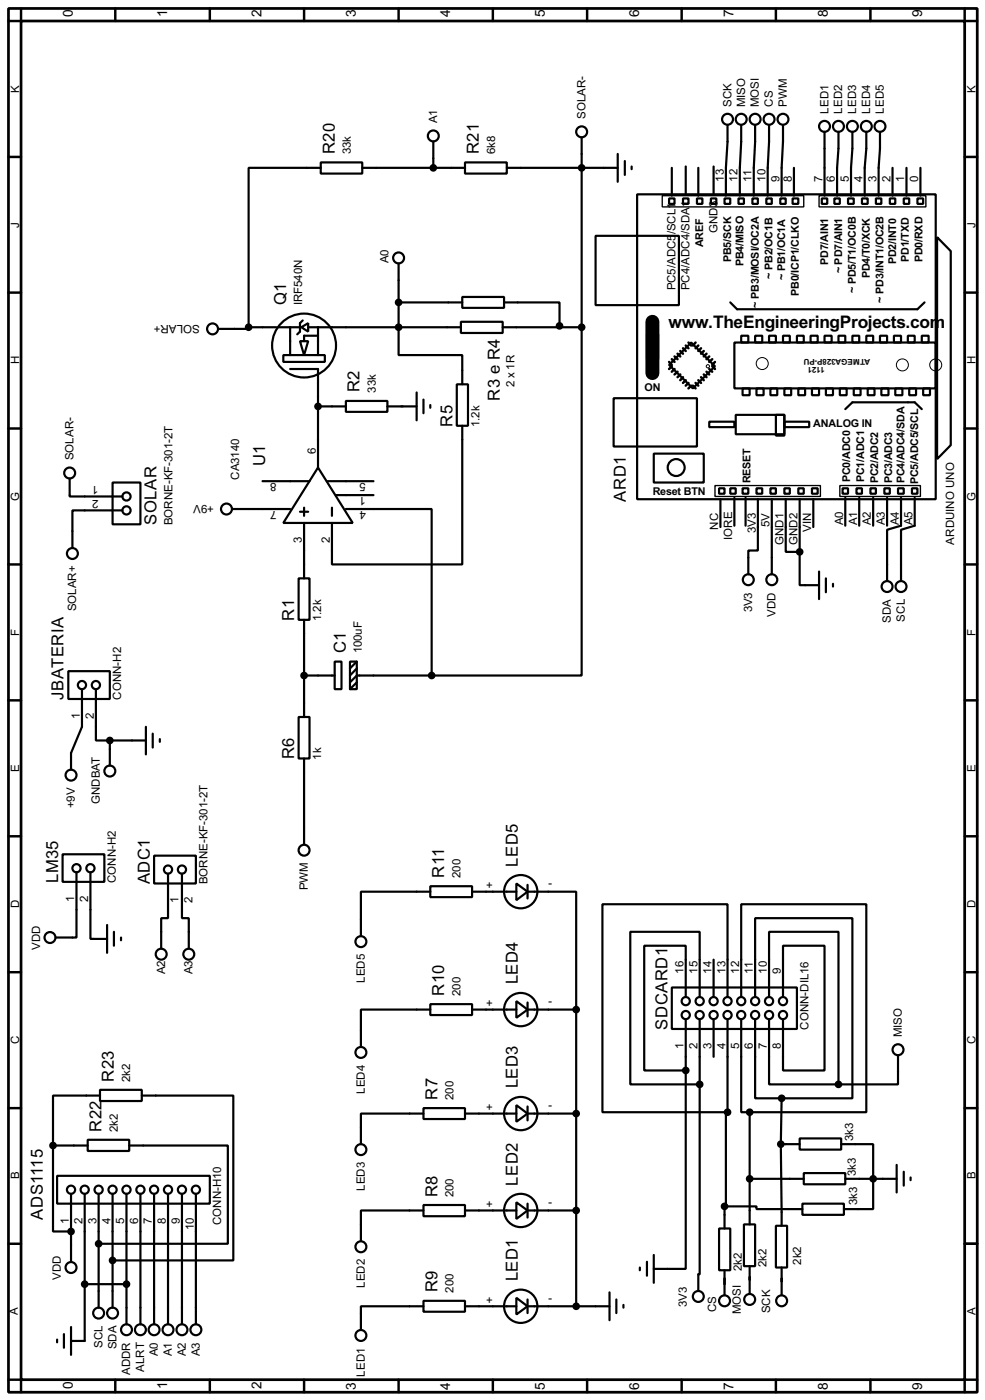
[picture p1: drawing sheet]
<svg xmlns="http://www.w3.org/2000/svg" width="180mm" height="256mm" viewBox="0 0 180 256" stroke-linecap="round" stroke-linejoin="round" font-family="sans-serif">
<path d="M1.6 1.6h177.3v253.5h-177.3zM3.9 3.9h172.7v248.9h-172.7z" fill="none" stroke="#000" stroke-width=".5"/>
<g fill="none" stroke="#000" stroke-width=".45">
<path d="M3.9 1.6v2.3h-2.3M21.1 1.6v2.3M38.4 1.6v2.3M55.7 1.6v2.3M73 1.6v2.3M90.2 1.6v2.3M107.5 1.6v2.3M124.8 1.6v2.3M142 1.6v2.3M159.3 1.6v2.3M176.6 1.6v2.3h2.3M1.6 28.8h2.3"/>
<path d="M176.6 28.8h2.3M1.6 53.6h2.3M176.6 53.6h2.3M1.6 78.5h2.3M122.5 66.3l.5 .6M123 67.1l-.5 .5M123 65.8l.5 .5M123.5 67.6l-.5 .5M123.5 65.3l.5 .5M124 68.1l-.5 .5M124 64.8l.5 .5M124.5 68.6l-.5 .5"/>
<path d="M124.5 64.3l.5 .5M125 69.1l-.5 .6M125 63.8l.5 .5M125.5 69.7l-.5 .5M125.5 63.3l.5 .5M126 70.2l-.5 .5M126 62.8l.5 .5M126.5 70.7l-.5 .5M126.8 70.7l.5 .5M127.3 62.8l-.5 .5M127.3 70.2l.5 .5M127.8 63.3l-.5 .5"/>
<path d="M127.8 69.7l.5 .5M128.3 63.8l-.5 .5M128.3 69.1l.5 .6M128.8 64.3l-.5 .5M128.8 68.6l.5 .5M129.3 64.8l-.5 .5M129.3 68.1l.5 .5M129.8 65.3l-.5 .5M129.8 67.6l.6 .5M130.4 65.8l-.6 .5M130.4 67.1l.5 .5M130.9 66.3l-.5 .6"/>
<path d="M176.6 78.5h2.3M1.6 103.4h2.3M176.6 103.4h2.3M1.6 128.3h2.3M176.6 128.3h2.3M1.6 153.2h2.3M176.6 153.2h2.3M1.6 178.1h2.3M176.6 178.1h2.3M1.6 203h2.3M176.6 203h2.3M1.6 227.9h2.3"/>
<path d="M176.6 227.9h2.3M1.6 252.8h2.3v2.3M21.1 252.8v2.3M38.4 252.8v2.3M55.7 252.8v2.3M73 252.8v2.3M90.2 252.8v2.3M107.5 252.8v2.3M124.8 252.8v2.3M142 252.8v2.3M159.3 252.8v2.3M178.9 252.8h-2.3v2.3"/>
</g>
<g fill="none" stroke="#000" stroke-width=".4">
<path d="M58.7 29.8h7.6v2h-7.6zM58.7 30.8h-13.2v29.2M66.3 30.8h18.8M79.3 26v4.8M85.1 29.8h7.7v2h-7.7zM92.8 30.8h20.3M106.5 25.2v34.8M113.1 28.2v5.1M114.4 29.5v2.6M115.6 30.5v.5M116.6 35.6h54.7v55.9h-54.7zM122.5 36.4h1v1h-1z"/>
<path d="M123 30.8v5.1M125 36.4h1v1h-1zM125.5 30.5v5.1M127.6 36.4h1v1h-1zM127.8 30.8v5.1M130.1 36.4h1v1h-1zM130.6 30.5v5.1M132.6 36.4h1.1v1h-1.1zM133.2 22.9v3.1l-.3 4.8v5.1M135.2 36.4h1v1h-1zM135.7 22.9v3.1l-.3 4.8v5.1M137.7 36.4h1v1h-1z"/>
<path d="M138.2 22.9v3.1l-.2 4.8v5.1M140.3 36.4h1v1h-1zM140.8 22.9v3.1l-.3 4.8v5.1M142.8 36.4h1v1h-1zM143.3 22.9v3.1l-.2 4.8v5.1M145.1 36.4h1v1h-1zM145.3 30.8v5.1M150.4 36.4h1v1h-1zM150.9 24.2v11.7M152.7 36.4h1v1h-1zM153.5 24.2v3l-.3 3.6v5.1M155.2 36.4h1.1v1h-1.1z"/>
<path d="M156 24.2v3l-.2 3.6v5.1M157.8 36.4h1v1h-1zM158.6 24.2v3l-.3 3.6v5.1M160.3 36.4h1v1h-1zM161.1 24.2v3l-.3 3.6v5.1M162.9 36.4h1v1h-1zM163.4 30.8v5.1M165.4 36.4h1v1h-1zM165.9 30.8v5.1M167.9 36.4h1.1v1h-1.1zM168.5 30.8v5.1M45.5 60v.3h-5.6"/>
<path d="M45.5 60h5.1M50.9 60h4M53.1 60v5.1M55.2 60l1.2-.8v1.6zM55.4 58.7l-.5 .5v1.6l-.5 .5M56.4 60h28M58.2 60v5.1M73 48.3v16.8h11.6v5.3M73 55.4h11.6M84.4 59h7.6v2h-7.6zM84.6 54.4h7.7v2h-7.7zM92.3 55.4h10.1v4.3"/>
<path d="M102.4 59.7v.3h-10.4M102.4 59.7v.3h4.1M106.5 60v63.8h-27.5M109 43.2h15.3v12.7h-15.3zM133.7 55.4l1.2 1.3h33l1.3-1.3M171.5 43.5l2.5 2.5v35.6l-2.5 2.5zM51.9 65.1h7.6v1.2h-7.6zM53.1 67.6h5.1v18.1M54.9 62.5h1.5l-.7 2.6zM58.2 61.5h-2.5v1M58.2 74.5h5.1M63.3 73.5h7.6v2h-7.6z"/>
<path d="M70.9 74.5h5.4M76.3 71.9v5.1M77.5 73.2v2.5M78.8 74.2v.5M83.6 70.4h2.1v7.6h-2.1zM84.6 78v25.4h-23.8v-7.6M112.3 73h15.3v8.8h-15.3zM118.4 61.3h2.1v4.5h-2.1zM126.5 62.8l4.4 4.3-4.1 4.1-4.3-4.3zM129.8 77.3h4.6v1h-4.6zM134.4 62.8h36.9v8.4h-36.9zM134.7 76h8.9v3.6h-8.9z"/>
<path d="M135.7 61.5h1.3v1.3h-1.3zM135.9 71.2h1.3v1.2h-1.3zM138.2 61.5h1.3v1.3h-1.3zM138.5 71.2h1.3v1.2h-1.3zM140.8 61.5h1.2v1.3h-1.2zM141 71.2h1.3v1.2h-1.3zM142 76h1.6v3.8h-1.6zM143.3 61.5h1.3v1.3h-1.3zM143.6 71.2h1.2v1.2h-1.2zM143.6 77.3h4.5v1h-4.5zM145.9 61.5h1.2v1.3h-1.2zM146.1 71.2h1.3v1.2h-1.3z"/>
<path d="M148.4 61.5h1.3v1.3h-1.3zM148.6 71.2h1.3v1.2h-1.3zM150.9 61.5h1.3v1.3h-1.3zM151.2 71.2h1.3v1.2h-1.3zM153.5 61.5h1.2v1.3h-1.2zM153.7 71.2h1.3v1.2h-1.3zM154.7 75l1.3-1.3h11.4l1.3 1.3M156 61.5h1.3v1.3h-1.3zM156.3 71.2h1.2v1.2h-1.2zM158.6 61.5h1.2v1.3h-1.2zM158.8 71.2h1.3v1.2h-1.3zM161.1 61.5h1.3v1.3h-1.3z"/>
<path d="M161.3 71.2h1.3v1.2h-1.3zM163.6 61.5h1.3v1.3h-1.3zM163.9 71.2h1.3v1.2h-1.3zM166.2 61.5h1.2v1.3h-1.2zM166.4 71.2h1.3v1.2h-1.3zM168.7 61.5h1.3v1.3h-1.3zM169 71.2h1.2v1.2h-1.2zM12.8 87.7v3.3h9.6M20.6 88.4h5.1v7.7h-5.1zM22.4 93.5h-9.1v6.9M42.5 93.3h10.6M48.1 88.2h8.6"/>
<path d="M54.9 93.8h1.5M55.7 93v1.5M55.7 95.8v10.2M58.2 85.7l6.4 10.1h-12.7zM60 88.2h8.4M60.8 93v1.5M61.5 90.7h6.9M63.3 93.3h15.7v30.5M119.7 83.1h9.1v5.3h-9.1zM131.6 89.5h1v1h-1zM131.9 91.5v5.1M133.7 89.5h1v1h-1z"/>
<path d="M134.4 91.2v5.1M135.9 89.5h1.1v1h-1.1zM136.5 91.2v5.1M138.5 89.5h1v1h-1zM138.7 91.5v9.4h-1.7v4.3M141 89.5h1v1h-1zM141.3 91.5v13.7M143.6 89.5h1v1h-1zM143.8 91.5v9.6h2.6M146.1 89.5h1v1h-1zM146.4 91.5v9.6M148.6 89.5h1.1v1h-1.1z"/>
<path d="M148.9 91.5v5.1M154.2 89.5h1v1h-1zM154.7 91.2v5.1M156.8 89.5h1v1h-1zM157.3 91.2v5.1M159.3 89.5h1v1h-1zM159.8 91.2v5.1M161.9 89.5h1v1h-1zM162.4 91.2v5.1M164.4 89.5h1v1h-1zM164.9 91.2v5.1l-2.5 .8v9.4M166.9 89.5h1v1h-1z"/>
<path d="M167.4 91.2v5.1l-2.5 .8v9.4M54.7 106h2v7.6h-2zM55.7 113.6v17.8M146.4 101.1v6.1h3.5M149.9 104.7v5.1M151.2 106v2.5M152.5 107v.5M12.5 123h7.6v5.1h-7.6zM15 126.3v6.9l-2 4.8v3M17.6 126.3v9.4h2.5M20.1 135.7v4.6M20.1 135.7h6.6"/>
<path d="M26.7 133.2v5M28 134.4v2.6M29.3 135.4v.5M54.7 131.4h2v7.6h-2zM55.7 139v15.7M55.7 123.8h5.6M61.3 121.2h1.2v5.1h-1.2zM64.1 121.2h1.2v5.1h-1.2zM65.3 121.2l-1.2 1.3M65.3 122.5l-1.2 1.3M65.3 125l-1.2 1.3M79 123.8h-13.7l-1.2 1.2"/>
<path d="M11.5 156.5h7.6v5.1h-7.6zM14 159.8v12h-3.8M16.6 159.8v12.2h3M28.2 156.8h7.7v5.1h-7.7zM19.6 169.5v5.1M20.9 170.7v2.6M22.2 171.8v.5M30.8 160.1v8.1h-1.3v5.6M33.3 160.1v8.1h1.3v5.6M78.8 162.4h7.6v2h-7.6zM78.8 163.4h-12.7v8.1M86.4 163.4h8.1"/>
<path d="M94.5 161.9l2.1 1.5-2.1 1.5zM96.6 163.4h8.9v21.6M96.6 162.1v2.5M130.6 175.8v6.9M18.3 199.7h7.7v2h-7.7zM78.8 184h7.6v2h-7.6zM78.8 185h-12.7v6.8M86.4 185h8.1M94.5 183.4l2.1 1.6-2.1 1.5zM96.6 185h8.9M96.6 183.7v2.5M105.5 185v54.3"/>
<path d="M123 180.9h22.9v7.6h-22.9zM125.5 182.7v-9.4h-7.6v22.8h7.6M125.5 196.1v36.4h-5.8M125.5 186.7v9.4M128.1 182.7v-12h-12.7v28h12.7M128.1 198.7v34.8h-.3v3M128.1 186.7v12M130.6 186.7v6.9M133.2 182.7v-17h-22.9v38.1h22.9M133.2 186.7v17.1M135.7 186.7v17.1h1.5M135.7 182.7v-17h22.9v38.1h-21.4"/>
<path d="M138.2 182.7v-14.5h17.8v33h-12.9M138.2 186.7v14.5h4.9M140.8 186.7v12h12.7M140.8 182.7v-12h12.7v28M143.3 182.7v-9.4h7.6v22.8h-7.6v-9.4M164.4 193.3v5.4h-10.9M9.7 209.9v15.7h3.3M9.7 209.9h6.4M10.5 215.4h27.9v5.1h-27.9zM13 218.7v12.5M15.5 218.7v27h-2.5M16.1 208.8h7.6v2.1h-7.6z"/>
<path d="M18.1 218.7v20.9M18.3 200.7h-8.6v9.2M20.6 218.7v20.9M23.2 218.7v23.9M23.7 209.9h18v18h-23.6M25.7 218.7v23.9M26 200.7h16.7v30.2h-22.1M28.2 218.7v23.9M30.8 218.7v23.9M33.3 218.7v23.9M35.9 218.7v23.9M77.5 203h7.6v2h-7.6z"/>
<path d="M77.5 204h-11.4v5.6M85.1 204h9.4M94.5 202.5l2.1 1.5-2.1 1.5zM96.6 204h8.9M96.6 202.7v2.6M133.2 203.8v.5h-.3v16.7h-.3M137.2 203.8v20.5M137.2 216h9.9M142.9 209.6l.2 15M142.9 209.6h3.5M143.1 201.2l-.2 8.4M146.4 208.6h7.6v2h-7.6z"/>
<path d="M147.1 214.9h7.6v2.1h-7.6zM154 209.6h5.8v11.9h-5.3M154.7 216h9.4M164.1 213.4v5.1M165.4 214.7v2.5M166.7 215.7v.5M15.5 235.3h7.7M77.5 220.8h7.6v2h-7.6zM77.5 238.3h7.6v2h-7.6zM77.5 239.3h-11.4v4.3M77.5 221.8h-11.4v5.6M85.1 239.3h9.4"/>
<path d="M85.1 221.8h9.4M94.5 220.3l2.1 1.5-2.1 1.5zM94.5 237.8l2.1 1.5-2.1 1.5zM96.6 239.3h15M96.6 221.8h8.9M96.6 220.5v2.6M96.6 238.1v2.5M111.6 236.8v5.1M112.8 238.1v2.5M114.1 239.1v.5M117.1 232.2v.5M118.4 231.2v2.5"/>
<path d="M119.7 229.9v5.1M131.6 225.1h2.1v7.6h-2.1zM132.6 221h5.9v.5h8.4M132.6 221v4.1M132.6 232.7v4.6M136.2 224.3h2v7.7h-2zM137.2 232v5M142 224.6h2.1v7.6h-2.1zM143.1 232.2v5.1M146.9 220.5h7.6v2.1h-7.6zM10.5 245.4v.5M11.7 244.4v2.5"/>
<path d="M13 243.1v5.1"/>
<circle cx="79.3" cy="24.9" r="1"/>
<circle cx="106.4" cy="24.2" r="1"/>
<circle cx="133.1" cy="21.9" r="1"/>
<circle cx="135.6" cy="21.9" r="1"/>
<circle cx="138.2" cy="21.9" r="1"/>
<circle cx="140.7" cy="21.9" r="1"/>
<circle cx="143.3" cy="21.9" r="1"/>
<circle cx="150.9" cy="23.2" r="1"/>
<circle cx="153.4" cy="23.2" r="1"/>
<circle cx="156" cy="23.2" r="1"/>
<circle cx="158.5" cy="23.2" r="1"/>
<circle cx="161" cy="23.2" r="1"/>
<circle cx="72.9" cy="47.3" r="1"/>
<circle cx="38.9" cy="60.3" r="1"/>
<circle cx="55.6" cy="63.3" r="5.9"/>
<circle cx="12.7" cy="86.7" r="1"/>
<circle cx="23.1" cy="91" r=".75"/>
<circle cx="23.1" cy="93.5" r=".75"/>
<circle cx="41.4" cy="93.3" r="1"/>
<circle cx="123.7" cy="85.7" r="1.55"/>
<circle cx="13.2" cy="101.4" r="1"/>
<circle cx="136.9" cy="106.2" r="1"/>
<circle cx="141.2" cy="106.2" r="1"/>
<circle cx="162.3" cy="107.5" r="1"/>
<circle cx="164.9" cy="107.5" r="1"/>
<circle cx="15" cy="125.5" r=".75"/>
<circle cx="17.5" cy="125.5" r=".75"/>
<circle cx="13" cy="142" r="1"/>
<circle cx="14" cy="159.1" r=".75"/>
<circle cx="16.5" cy="159.1" r=".75"/>
<circle cx="20.1" cy="141.3" r="1"/>
<circle cx="30.7" cy="159.3" r=".75"/>
<circle cx="33.3" cy="159.3" r=".75"/>
<circle cx="55.6" cy="155.8" r="1"/>
<circle cx="9.1" cy="171.8" r="1"/>
<circle cx="29.5" cy="174.8" r="1"/>
<circle cx="34.5" cy="174.8" r="1"/>
<circle cx="66" cy="172.5" r="1"/>
<circle cx="95.3" cy="163.4" r="3.1"/>
<circle cx="66" cy="192.8" r="1"/>
<circle cx="95.3" cy="185" r="3.1"/>
<circle cx="125.5" cy="183.4" r=".75"/>
<circle cx="125.5" cy="186" r=".75"/>
<circle cx="128" cy="186" r=".75"/>
<circle cx="128" cy="183.4" r=".75"/>
<circle cx="130.6" cy="186" r=".75"/>
<circle cx="130.6" cy="183.4" r=".75"/>
<circle cx="133.1" cy="183.4" r=".75"/>
<circle cx="133.1" cy="186" r=".75"/>
<circle cx="135.6" cy="183.4" r=".75"/>
<circle cx="135.6" cy="186" r=".75"/>
<circle cx="138.2" cy="183.4" r=".75"/>
<circle cx="138.2" cy="186" r=".75"/>
<circle cx="140.7" cy="186" r=".75"/>
<circle cx="140.7" cy="183.4" r=".75"/>
<circle cx="143.3" cy="183.4" r=".75"/>
<circle cx="143.3" cy="186" r=".75"/>
<circle cx="164.3" cy="192.3" r="1"/>
<circle cx="13" cy="218" r=".75"/>
<circle cx="15.5" cy="218" r=".75"/>
<circle cx="18" cy="218" r=".75"/>
<circle cx="20.6" cy="218" r=".75"/>
<circle cx="23.1" cy="218" r=".75"/>
<circle cx="25.7" cy="218" r=".75"/>
<circle cx="28.2" cy="218" r=".75"/>
<circle cx="30.7" cy="218" r=".75"/>
<circle cx="33.3" cy="218" r=".75"/>
<circle cx="35.8" cy="218" r=".75"/>
<circle cx="66" cy="210.6" r="1"/>
<circle cx="95.3" cy="204" r="3.1"/>
<circle cx="13" cy="232.2" r="1"/>
<circle cx="66" cy="228.4" r="1"/>
<circle cx="95.3" cy="221.8" r="3.1"/>
<circle cx="95.3" cy="239.3" r="3.1"/>
<circle cx="127.8" cy="237.5" r="1"/>
<circle cx="132.6" cy="238.3" r="1"/>
<circle cx="137.2" cy="238.1" r="1"/>
<circle cx="143" cy="238.3" r="1"/>
<circle cx="18" cy="240.6" r="1"/>
<circle cx="20.6" cy="240.6" r="1"/>
<circle cx="23.1" cy="243.6" r="1"/>
<circle cx="25.7" cy="243.6" r="1"/>
<circle cx="28.2" cy="243.6" r="1"/>
<circle cx="30.7" cy="243.6" r="1"/>
<circle cx="33.3" cy="243.6" r="1"/>
<circle cx="35.8" cy="243.6" r="1"/>
<circle cx="66" cy="244.7" r="1"/>
</g>
<circle cx="13" cy="225.6" r=".2" fill="#000"/>
<g fill="#000" stroke="#000" stroke-width=".4">
<circle cx="79.3" cy="30.8" r=".5"/>
<circle cx="106.4" cy="30.8" r=".5"/>
<circle cx="45.5" cy="60" r=".5"/>
<circle cx="72.9" cy="55.4" r=".5"/>
<circle cx="72.9" cy="60" r=".5"/>
<circle cx="102.4" cy="59.7" r=".5"/>
<circle cx="106.4" cy="60" r=".5"/>
<circle cx="58.2" cy="74.5" r=".5"/>
<circle cx="146.3" cy="101.1" r=".5"/>
<circle cx="20.1" cy="135.7" r=".5"/>
<circle cx="55.6" cy="123.8" r=".5"/>
<circle cx="79" cy="123.8" r=".5"/>
<circle cx="105.4" cy="185" r=".5"/>
<circle cx="125.5" cy="196.1" r=".5"/>
<circle cx="128" cy="198.7" r=".5"/>
<circle cx="153.4" cy="198.7" r=".5"/>
<circle cx="9.7" cy="209.9" r=".5"/>
<circle cx="105.4" cy="204" r=".5"/>
<circle cx="133.1" cy="203.8" r=".5"/>
<circle cx="137.2" cy="203.8" r=".5"/>
<circle cx="137.2" cy="216" r=".5"/>
<circle cx="142.9" cy="209.6" r=".5"/>
<circle cx="143" cy="201.2" r=".5"/>
<circle cx="159.8" cy="216" r=".5"/>
<circle cx="13" cy="225.6" r=".5"/>
<circle cx="15.5" cy="235.3" r=".5"/>
<circle cx="18" cy="227.9" r=".5"/>
<circle cx="20.6" cy="230.9" r=".5"/>
<circle cx="23.1" cy="235.3" r=".5"/>
<circle cx="105.4" cy="221.8" r=".5"/>
<circle cx="105.4" cy="239.3" r=".5"/>
<circle cx="132.6" cy="221" r=".5"/>
</g>
<path d="M119.4 59v9.4" fill="none" stroke="#000" stroke-width="2.6"/>
<g fill="none" stroke="#000" stroke-width=".18">
<circle cx="129.5" cy="67.1" r=".3"/>
<circle cx="139.5" cy="66.6" r="1.1"/>
<circle cx="165.1" cy="66.9" r="1.1"/>
<circle cx="171.2" cy="66.9" r="1.1"/>
</g>
<path d="M121.2 35.9h25.9v2h-25.9zM149.9 35.9h19.6v2h-19.6zM130.9 89h19.3v2h-19.3zM153.7 89h14.8v2h-14.8z" fill="none" stroke="#000" stroke-width=".25"/>
<text font-size="3.6" x="122.4" y="60">www.TheEngineeringProjects.com</text>
<g font-size="3.4">
<text x="61.3" y="28.2" transform="rotate(-90 61.3 28.2)">R20</text>
<text x="87.7" y="28.2" transform="rotate(-90 87.7 28.2)">R21</text>
<text x="52.4" y="55.9" transform="rotate(-90 52.4 55.9)">Q1</text>
<text x="65.8" y="71.9" transform="rotate(-90 65.8 71.9)">R2</text>
<text x="91.5" y="73.4" transform="rotate(-90 91.5 73.4)">R3 e R4</text>
<text x="82.8" y="78.1" transform="rotate(-90 82.8 78.1)">R5</text>
<text x="48.5" y="85.3" transform="rotate(-90 48.5 85.3)">U1</text>
<text x="114.6" y="91.9" transform="rotate(-90 114.6 91.9)">ARD1</text>
<text x="28.7" y="96.2" transform="rotate(-90 28.7 96.2)">SOLAR</text>
<text x="53.8" y="113.7" transform="rotate(-90 53.8 113.7)">R1</text>
<text x="63.3" y="119.6" transform="rotate(-90 63.3 119.6)">C1</text>
<text x="11.6" y="128.2" transform="rotate(-90 11.6 128.2)">JBATERIA</text>
<text x="53.9" y="139.1" transform="rotate(-90 53.9 139.1)">R6</text>
<text x="10.6" y="161.7" transform="rotate(-90 10.6 161.7)">LM35</text>
<text x="27.4" y="162" transform="rotate(-90 27.4 162)">ADC1</text>
<text x="81.3" y="160.8" transform="rotate(-90 81.3 160.8)">R11</text>
<text x="94.8" y="158.8" transform="rotate(-90 94.8 158.8)">LED5</text>
<text x="81.3" y="182.4" transform="rotate(-90 81.3 182.4)">R10</text>
<text x="94.8" y="180.3" transform="rotate(-90 94.8 180.3)">LED4</text>
<text x="122.1" y="188.6" transform="rotate(-90 122.1 188.6)">SDCARD1</text>
<text x="20.8" y="198.1" transform="rotate(-90 20.8 198.1)">R23</text>
<text x="80.1" y="201.4" transform="rotate(-90 80.1 201.4)">R7</text>
<text x="94.8" y="199.4" transform="rotate(-90 94.8 199.4)">LED3</text>
<text x="18.6" y="207.3" transform="rotate(-90 18.6 207.3)">R22</text>
<text x="80.1" y="219.2" transform="rotate(-90 80.1 219.2)">R8</text>
<text x="94.8" y="217.2" transform="rotate(-90 94.8 217.2)">LED2</text>
<text x="7.8" y="223.4" transform="rotate(-90 7.8 223.4)">ADS1115</text>
<text x="80.1" y="236.7" transform="rotate(-90 80.1 236.7)">R9</text>
<text x="94.8" y="234.7" transform="rotate(-90 94.8 234.7)">LED1</text>
</g>
<g font-size="2.8">
<text x="13.4" y="3.2" transform="rotate(-90 13.4 3.2)">0</text>
<text x="30.6" y="3.2" transform="rotate(-90 30.6 3.2)">1</text>
<text x="47.9" y="3.2" transform="rotate(-90 47.9 3.2)">2</text>
<text x="65.2" y="3.2" transform="rotate(-90 65.2 3.2)">3</text>
<text x="82.4" y="3.2" transform="rotate(-90 82.4 3.2)">4</text>
<text x="99.7" y="3.2" transform="rotate(-90 99.7 3.2)">5</text>
<text x="116.9" y="3.2" transform="rotate(-90 116.9 3.2)">6</text>
<text x="134.3" y="3.2" transform="rotate(-90 134.3 3.2)">7</text>
<text x="151.5" y="3.2" transform="rotate(-90 151.5 3.2)">8</text>
<text x="168.8" y="3.2" transform="rotate(-90 168.8 3.2)">9</text>
<text x="13.4" y="254.5" transform="rotate(-90 13.4 254.5)">0</text>
<text x="30.6" y="254.5" transform="rotate(-90 30.6 254.5)">1</text>
<text x="47.9" y="254.5" transform="rotate(-90 47.9 254.5)">2</text>
<text x="65.2" y="254.7" transform="rotate(-90 65.2 254.7)">3</text>
<text x="82.4" y="254.7" transform="rotate(-90 82.4 254.7)">4</text>
<text x="99.7" y="254.7" transform="rotate(-90 99.7 254.7)">5</text>
<text x="117" y="254.7" transform="rotate(-90 117 254.7)">6</text>
<text x="134.3" y="254.7" transform="rotate(-90 134.3 254.7)">7</text>
<text x="151.5" y="254.7" transform="rotate(-90 151.5 254.7)">8</text>
<text x="168.8" y="254.7" transform="rotate(-90 168.8 254.7)">9</text>
</g>
<g font-size="2.4">
<text x="3.5" y="17" transform="rotate(-90 3.5 17)">K</text>
<text x="178.6" y="17" transform="rotate(-90 178.6 17)">K</text>
<text x="80" y="22.6" transform="rotate(-90 80 22.6)">A1</text>
<text x="107.2" y="21.8" transform="rotate(-90 107.2 21.8)">SOLAR-</text>
<text x="133.9" y="19.6" transform="rotate(-90 133.9 19.6)">SCK</text>
<text x="136.3" y="19.6" transform="rotate(-90 136.3 19.6)">MISO</text>
<text x="138.9" y="19.6" transform="rotate(-90 138.9 19.6)">MOSI</text>
<text x="141.5" y="19.6" transform="rotate(-90 141.5 19.6)">CS</text>
<text x="144" y="19.6" transform="rotate(-90 144 19.6)">PWM</text>
<text x="151.6" y="20.8" transform="rotate(-90 151.6 20.8)">LED1</text>
<text x="154.2" y="20.8" transform="rotate(-90 154.2 20.8)">LED2</text>
<text x="156.7" y="20.8" transform="rotate(-90 156.7 20.8)">LED3</text>
<text x="159.3" y="20.8" transform="rotate(-90 159.3 20.8)">LED4</text>
<text x="161.7" y="20.8" transform="rotate(-90 161.7 20.8)">LED5</text>
<text x="64.2" y="28.2" transform="rotate(-90 64.2 28.2)">33k</text>
<text x="90.7" y="28.2" transform="rotate(-90 90.7 28.2)">6k8</text>
<text x="132.5" y="33.3" transform="rotate(-90 132.5 33.3)">13</text>
<text x="135" y="33.3" transform="rotate(-90 135 33.3)">12</text>
<text x="137.6" y="33.3" transform="rotate(-90 137.6 33.3)">11</text>
<text x="140.1" y="33.3" transform="rotate(-90 140.1 33.3)">10</text>
<text x="142.7" y="33.3" transform="rotate(-90 142.7 33.3)">9</text>
<text x="144.9" y="33.3" transform="rotate(-90 144.9 33.3)">8</text>
<text x="150.5" y="33.3" transform="rotate(-90 150.5 33.3)">7</text>
<text x="152.8" y="33.3" transform="rotate(-90 152.8 33.3)">6</text>
<text x="155.4" y="33.3" transform="rotate(-90 155.4 33.3)">5</text>
<text x="157.9" y="33.3" transform="rotate(-90 157.9 33.3)">4</text>
<text x="160.4" y="33.3" transform="rotate(-90 160.4 33.3)">3</text>
<text x="163" y="33.3" transform="rotate(-90 163 33.3)">2</text>
<text x="165.5" y="33.3" transform="rotate(-90 165.5 33.3)">1</text>
<text x="168.1" y="33.3" transform="rotate(-90 168.1 33.3)">0</text>
<text x="3.5" y="41.7" transform="rotate(-90 3.5 41.7)">J</text>
<text x="178.6" y="41.7" transform="rotate(-90 178.6 41.7)">J</text>
<text x="123.7" y="43" transform="rotate(-90 123.7 43)">/SCL1</text>
<text x="131.3" y="42.7" transform="rotate(-90 131.3 42.7)">GND3</text>
<text x="71.1" y="48.3" transform="rotate(-90 71.1 48.3)">A0</text>
<text x="123.7" y="53.2" transform="rotate(-90 123.7 53.2)">PC5/ADC5</text>
<text x="126.2" y="53.2" transform="rotate(-90 126.2 53.2)">PC4/ADC4/SDA1</text>
<text x="36.6" y="59.6" transform="rotate(-180 36.6 59.6)">SOLAR+</text>
<text x="55.3" y="55.9" transform="rotate(-90 55.3 55.9)">IRF540N</text>
<text x="3.5" y="66.8" transform="rotate(-90 3.5 66.8)">H</text>
<text x="68.8" y="72" transform="rotate(-90 68.8 72)">33k</text>
<text x="94.2" y="70.9" transform="rotate(-90 94.2 70.9)">2 x 1R</text>
<text x="178.6" y="66.8" transform="rotate(-90 178.6 66.8)">H</text>
<text x="57.8" y="83.1" transform="rotate(-90 57.8 83.1)">6</text>
<text x="87.8" y="78.2" transform="rotate(-90 87.8 78.2)">1.2k</text>
<text x="13.4" y="84.3" transform="rotate(-90 13.4 84.3)">SOLAR-</text>
<text x="18.1" y="89.1" transform="rotate(-180 18.1 89.1)">1</text>
<text x="43.8" y="87.9" transform="rotate(-90 43.8 87.9)">CA3140</text>
<text x="50.6" y="88.5" transform="rotate(-180 50.6 88.5)">8</text>
<text x="67" y="88.5" transform="rotate(-180 67 88.5)">5</text>
<text x="3.5" y="91.7" transform="rotate(-90 3.5 91.7)">G</text>
<text x="18.1" y="91.6" transform="rotate(-180 18.1 91.6)">2</text>
<text x="39.2" y="92.6" transform="rotate(-180 39.2 92.6)">+9V</text>
<text x="50.6" y="93.7" transform="rotate(-180 50.6 93.7)">7</text>
<text x="67" y="93.7" transform="rotate(-180 67 93.7)">4</text>
<text x="67" y="91.1" transform="rotate(-180 67 91.1)">1</text>
<text x="178.6" y="91.7" transform="rotate(-90 178.6 91.7)">G</text>
<text x="31.6" y="96.2" transform="rotate(-90 31.6 96.2)">BORNE-KF-301-2T</text>
<text x="55.3" y="99.5" transform="rotate(-90 55.3 99.5)">3</text>
<text x="60.4" y="99.5" transform="rotate(-90 60.4 99.5)">2</text>
<text x="131.5" y="97.1" transform="rotate(-90 131.5 97.1)">NC</text>
<text x="134" y="98.9" transform="rotate(-90 134 98.9)">IORE</text>
<text x="138.3" y="97.7" transform="rotate(-90 138.3 97.7)">3V3</text>
<text x="140.9" y="96.5" transform="rotate(-90 140.9 96.5)">5V</text>
<text x="143.4" y="99.9" transform="rotate(-90 143.4 99.9)">GND1</text>
<text x="146" y="99.9" transform="rotate(-90 146 99.9)">GND2</text>
<text x="148.5" y="97.5" transform="rotate(-90 148.5 97.5)">VIN</text>
<text x="154.3" y="96.3" transform="rotate(-90 154.3 96.3)">A0</text>
<text x="156.9" y="96.3" transform="rotate(-90 156.9 96.3)">A1</text>
<text x="159.4" y="96.3" transform="rotate(-90 159.4 96.3)">A2</text>
<text x="161.9" y="96.3" transform="rotate(-90 161.9 96.3)">A3</text>
<text x="164.5" y="96.3" transform="rotate(-90 164.5 96.3)">A4</text>
<text x="167" y="96.3" transform="rotate(-90 167 96.3)">A5</text>
<text x="174.6" y="99.8" transform="rotate(-90 174.6 99.8)">ARDUINO UNO</text>
<text x="13.9" y="112" transform="rotate(-90 13.9 112)">SOLAR+</text>
<text x="58.8" y="113.8" transform="rotate(-90 58.8 113.8)">1.2k</text>
<text x="137.7" y="112.2" transform="rotate(-90 137.7 112.2)">3V3</text>
<text x="142" y="113" transform="rotate(-90 142 113)">VDD</text>
<text x="165.6" y="113.9" transform="rotate(-90 165.6 113.9)">SCL</text>
<text x="3.5" y="116.5" transform="rotate(-90 3.5 116.5)">F</text>
<text x="66.2" y="119.7" transform="rotate(-90 66.2 119.7)">100uF</text>
<text x="163" y="114.1" transform="rotate(-90 163 114.1)">SDA</text>
<text x="178.6" y="116.5" transform="rotate(-90 178.6 116.5)">F</text>
<text x="14.6" y="131.8" transform="rotate(-90 14.6 131.8)">1</text>
<text x="17.2" y="131.8" transform="rotate(-90 17.2 131.8)">2</text>
<text x="22.2" y="128.2" transform="rotate(-90 22.2 128.2)">CONN-H2</text>
<text x="3.5" y="141.4" transform="rotate(-90 3.5 141.4)">E</text>
<text x="58.8" y="139.2" transform="rotate(-90 58.8 139.2)">1k</text>
<text x="178.6" y="141.4" transform="rotate(-90 178.6 141.4)">E</text>
<text x="13.7" y="148.1" transform="rotate(-90 13.7 148.1)">+9V</text>
<text x="18.2" y="147.4" transform="rotate(-90 18.2 147.4)">GNDBAT</text>
<text x="21.2" y="161.8" transform="rotate(-90 21.2 161.8)">CONN-H2</text>
<text x="84.3" y="160.9" transform="rotate(-90 84.3 160.9)">200</text>
<text x="90.2" y="161.5" transform="rotate(-180 90.2 161.5)">+</text>
<text x="101.1" y="161.5" transform="rotate(-180 101.1 161.5)">-</text>
<text x="3.5" y="166.4" transform="rotate(-90 3.5 166.4)">D</text>
<text x="13.6" y="165.3" transform="rotate(-90 13.6 165.3)">1</text>
<text x="16.2" y="165.3" transform="rotate(-90 16.2 165.3)">2</text>
<text x="32.6" y="165.5" transform="rotate(-90 32.6 165.5)">1</text>
<text x="35.2" y="165.5" transform="rotate(-90 35.2 165.5)">2</text>
<text x="37.9" y="162" transform="rotate(-90 37.9 162)">BORNE-KF-301-2T</text>
<text x="56.4" y="163.1" transform="rotate(-90 56.4 163.1)">PWM</text>
<text x="178.6" y="166.4" transform="rotate(-90 178.6 166.4)">D</text>
<text x="7.3" y="174" transform="rotate(-90 7.3 174)">VDD</text>
<text x="30.2" y="178.5" transform="rotate(-90 30.2 178.5)">A2</text>
<text x="35.3" y="178.5" transform="rotate(-90 35.3 178.5)">A3</text>
<text x="125.1" y="178.4" transform="rotate(-90 125.1 178.4)">16</text>
<text x="127.7" y="178.4" transform="rotate(-90 127.7 178.4)">15</text>
<text x="130.2" y="178.3" transform="rotate(-90 130.2 178.3)">14</text>
<text x="132.8" y="178.4" transform="rotate(-90 132.8 178.4)">13</text>
<text x="135.3" y="178.4" transform="rotate(-90 135.3 178.4)">12</text>
<text x="137.8" y="178.4" transform="rotate(-90 137.8 178.4)">11</text>
<text x="140.4" y="178.4" transform="rotate(-90 140.4 178.4)">10</text>
<text x="142.9" y="178.3" transform="rotate(-90 142.9 178.3)">9</text>
<text x="66.8" y="180.1" transform="rotate(-90 66.8 180.1)">LED5</text>
<text x="84.3" y="182.5" transform="rotate(-90 84.3 182.5)">200</text>
<text x="90.2" y="183.1" transform="rotate(-180 90.2 183.1)">+</text>
<text x="101.1" y="183.1" transform="rotate(-180 101.1 183.1)">-</text>
<text x="3.5" y="191.3" transform="rotate(-90 3.5 191.3)">C</text>
<text x="148" y="188.7" transform="rotate(-90 148 188.7)">CONN-DIL16</text>
<text x="165.1" y="190" transform="rotate(-90 165.1 190)">MISO</text>
<text x="178.6" y="191.3" transform="rotate(-90 178.6 191.3)">C</text>
<text x="125.1" y="192.2" transform="rotate(-90 125.1 192.2)">1</text>
<text x="127.7" y="192.2" transform="rotate(-90 127.7 192.2)">2</text>
<text x="130.2" y="192.2" transform="rotate(-90 130.2 192.2)">3</text>
<text x="132.7" y="192.2" transform="rotate(-90 132.7 192.2)">4</text>
<text x="135.3" y="192.2" transform="rotate(-90 135.3 192.2)">5</text>
<text x="137.8" y="192.2" transform="rotate(-90 137.8 192.2)">6</text>
<text x="140.4" y="192.2" transform="rotate(-90 140.4 192.2)">7</text>
<text x="142.9" y="192.2" transform="rotate(-90 142.9 192.2)">8</text>
<text x="23.8" y="198.2" transform="rotate(-90 23.8 198.2)">2k2</text>
<text x="66.8" y="200.4" transform="rotate(-90 66.8 200.4)">LED4</text>
<text x="83" y="201.5" transform="rotate(-90 83 201.5)">200</text>
<text x="90.2" y="202.1" transform="rotate(-180 90.2 202.1)">+</text>
<text x="101.1" y="202.1" transform="rotate(-180 101.1 202.1)">-</text>
<text x="21.5" y="207.4" transform="rotate(-90 21.5 207.4)">2k2</text>
<text x="156.2" y="209.1" transform="rotate(-90 156.2 209.1)">3k3</text>
<text x="156.6" y="215.5" transform="rotate(-90 156.6 215.5)">3k3</text>
<text x="3.5" y="216.1" transform="rotate(-90 3.5 216.1)">B</text>
<text x="66.8" y="218.2" transform="rotate(-90 66.8 218.2)">LED3</text>
<text x="83" y="219.3" transform="rotate(-90 83 219.3)">200</text>
<text x="90.2" y="219.9" transform="rotate(-180 90.2 219.9)">+</text>
<text x="101.1" y="219.9" transform="rotate(-180 101.1 219.9)">-</text>
<text x="156.9" y="220.8" transform="rotate(-90 156.9 220.8)">3k3</text>
<text x="178.6" y="216.1" transform="rotate(-90 178.6 216.1)">B</text>
<text x="12.6" y="224.2" transform="rotate(-90 12.6 224.2)">1</text>
<text x="15.1" y="224.2" transform="rotate(-90 15.1 224.2)">2</text>
<text x="17.6" y="224.2" transform="rotate(-90 17.6 224.2)">3</text>
<text x="20.2" y="224.2" transform="rotate(-90 20.2 224.2)">4</text>
<text x="22.8" y="224.2" transform="rotate(-90 22.8 224.2)">5</text>
<text x="25.3" y="224.2" transform="rotate(-90 25.3 224.2)">6</text>
<text x="27.8" y="224.2" transform="rotate(-90 27.8 224.2)">7</text>
<text x="30.3" y="224.2" transform="rotate(-90 30.3 224.2)">8</text>
<text x="32.9" y="224.2" transform="rotate(-90 32.9 224.2)">9</text>
<text x="35.4" y="225.4" transform="rotate(-90 35.4 225.4)">10</text>
<text x="40.5" y="224.5" transform="rotate(-90 40.5 224.5)">CONN-H10</text>
<text x="135.8" y="232.9" transform="rotate(-90 135.8 232.9)">2k2</text>
<text x="140.3" y="232.1" transform="rotate(-90 140.3 232.1)">2k2</text>
<text x="146.7" y="231.7" transform="rotate(-90 146.7 231.7)">2k2</text>
<text x="11.2" y="234.4" transform="rotate(-90 11.2 234.4)">VDD</text>
<text x="66.7" y="235.9" transform="rotate(-90 66.7 235.9)">LED2</text>
<text x="83" y="236.8" transform="rotate(-90 83 236.8)">200</text>
<text x="90.2" y="237.4" transform="rotate(-180 90.2 237.4)">+</text>
<text x="101.1" y="237.4" transform="rotate(-180 101.1 237.4)">-</text>
<text x="125.7" y="239.5" transform="rotate(-90 125.7 239.5)">3V3</text>
<text x="3.3" y="241" transform="rotate(-90 3.3 241)">A</text>
<text x="131.1" y="240.4" transform="rotate(-90 131.1 240.4)">CS</text>
<text x="135.6" y="240.8" transform="rotate(-90 135.6 240.8)">MOSI</text>
<text x="141" y="240.6" transform="rotate(-90 141 240.6)">SCK</text>
<text x="178.6" y="241" transform="rotate(-90 178.6 241)">A</text>
<text x="18.7" y="247" transform="rotate(-90 18.7 247)">SCL</text>
<text x="21.3" y="247.2" transform="rotate(-90 21.3 247.2)">SDA</text>
<text x="23.9" y="251.9" transform="rotate(-90 23.9 251.9)">ADDR</text>
<text x="26.4" y="251.4" transform="rotate(-90 26.4 251.4)">ALRT</text>
<text x="28.9" y="248.4" transform="rotate(-90 28.9 248.4)">A0</text>
<text x="31.4" y="248.4" transform="rotate(-90 31.4 248.4)">A1</text>
<text x="34" y="248.4" transform="rotate(-90 34 248.4)">A2</text>
<text x="36.6" y="248.4" transform="rotate(-90 36.6 248.4)">A3</text>
<text x="66.7" y="252.2" transform="rotate(-90 66.7 252.2)">LED1</text>
</g>
<g font-size="2.2">
<text x="128.7" y="45.3" transform="rotate(-90 128.7 45.3)">AREF</text>
<text x="166.3" y="48" transform="rotate(-90 166.3 48)">PD1/TXD</text>
<text x="133.8" y="48.1" transform="rotate(-90 133.8 48.1)">PB5/SCK</text>
<text x="136.1" y="48.8" transform="rotate(-90 136.1 48.8)">PB4/MISO</text>
<text x="141.4" y="51.1" transform="rotate(-90 141.4 51.1)">~ PB2/OC1B</text>
<text x="143.7" y="51.4" transform="rotate(-90 143.7 51.4)">~ PB1/OC1A</text>
<text x="151.6" y="48.5" transform="rotate(-90 151.6 48.5)">PD7/AIN1</text>
<text x="154.1" y="50.1" transform="rotate(-90 154.1 50.1)">~ PD7/AIN1</text>
<text x="156.6" y="53.7" transform="rotate(-90 156.6 53.7)">~ PD5/T1/OC0B</text>
<text x="159.2" y="51" transform="rotate(-90 159.2 51)">PD4/T0/XCK</text>
<text x="164" y="48.4" transform="rotate(-90 164 48.4)">PD2/INT0</text>
<text x="168.9" y="48.1" transform="rotate(-90 168.9 48.1)">PD0/RXD</text>
<text x="138.9" y="56.4" transform="rotate(-90 138.9 56.4)">~ PB3/MOSI/OC2A</text>
<text x="146.2" y="54.2" transform="rotate(-90 146.2 54.2)">PB0/ICP1/CLKO</text>
<text x="161.7" y="55.5" transform="rotate(-90 161.7 55.5)">~ PD3/INT1/OC2B</text>
<text x="118" y="71.6">ON</text>
<text x="148.8" y="78.2">ANALOG IN</text>
<text x="137.4" y="88.6" transform="rotate(-90 137.4 88.6)">RESET</text>
<text x="155.6" y="88.3" transform="rotate(-90 155.6 88.3)">PC0/ADC0</text>
<text x="158.2" y="88.3" transform="rotate(-90 158.2 88.3)">PC1/ADC1</text>
<text x="160.7" y="88.6" transform="rotate(-90 160.7 88.6)">PC2/ADC2</text>
<text x="163.3" y="88.6" transform="rotate(-90 163.3 88.6)">PC3/ADC3</text>
<text x="165.6" y="88.6" transform="rotate(-90 165.6 88.6)">PC4/ADC4/SDA</text>
<text x="168.1" y="88.7" transform="rotate(-90 168.1 88.7)">PC5/ADC5/SCL</text>
<text x="119.5" y="90.6">Reset BTN</text>
</g>
<g font-size="1.7">
<text x="159.2" y="65.9" transform="rotate(-180 159.2 65.9)">ATMEGA328P-PU</text>
<text x="151" y="67.1" transform="rotate(-180 151 67.1)">1121</text>
</g>
</svg>
